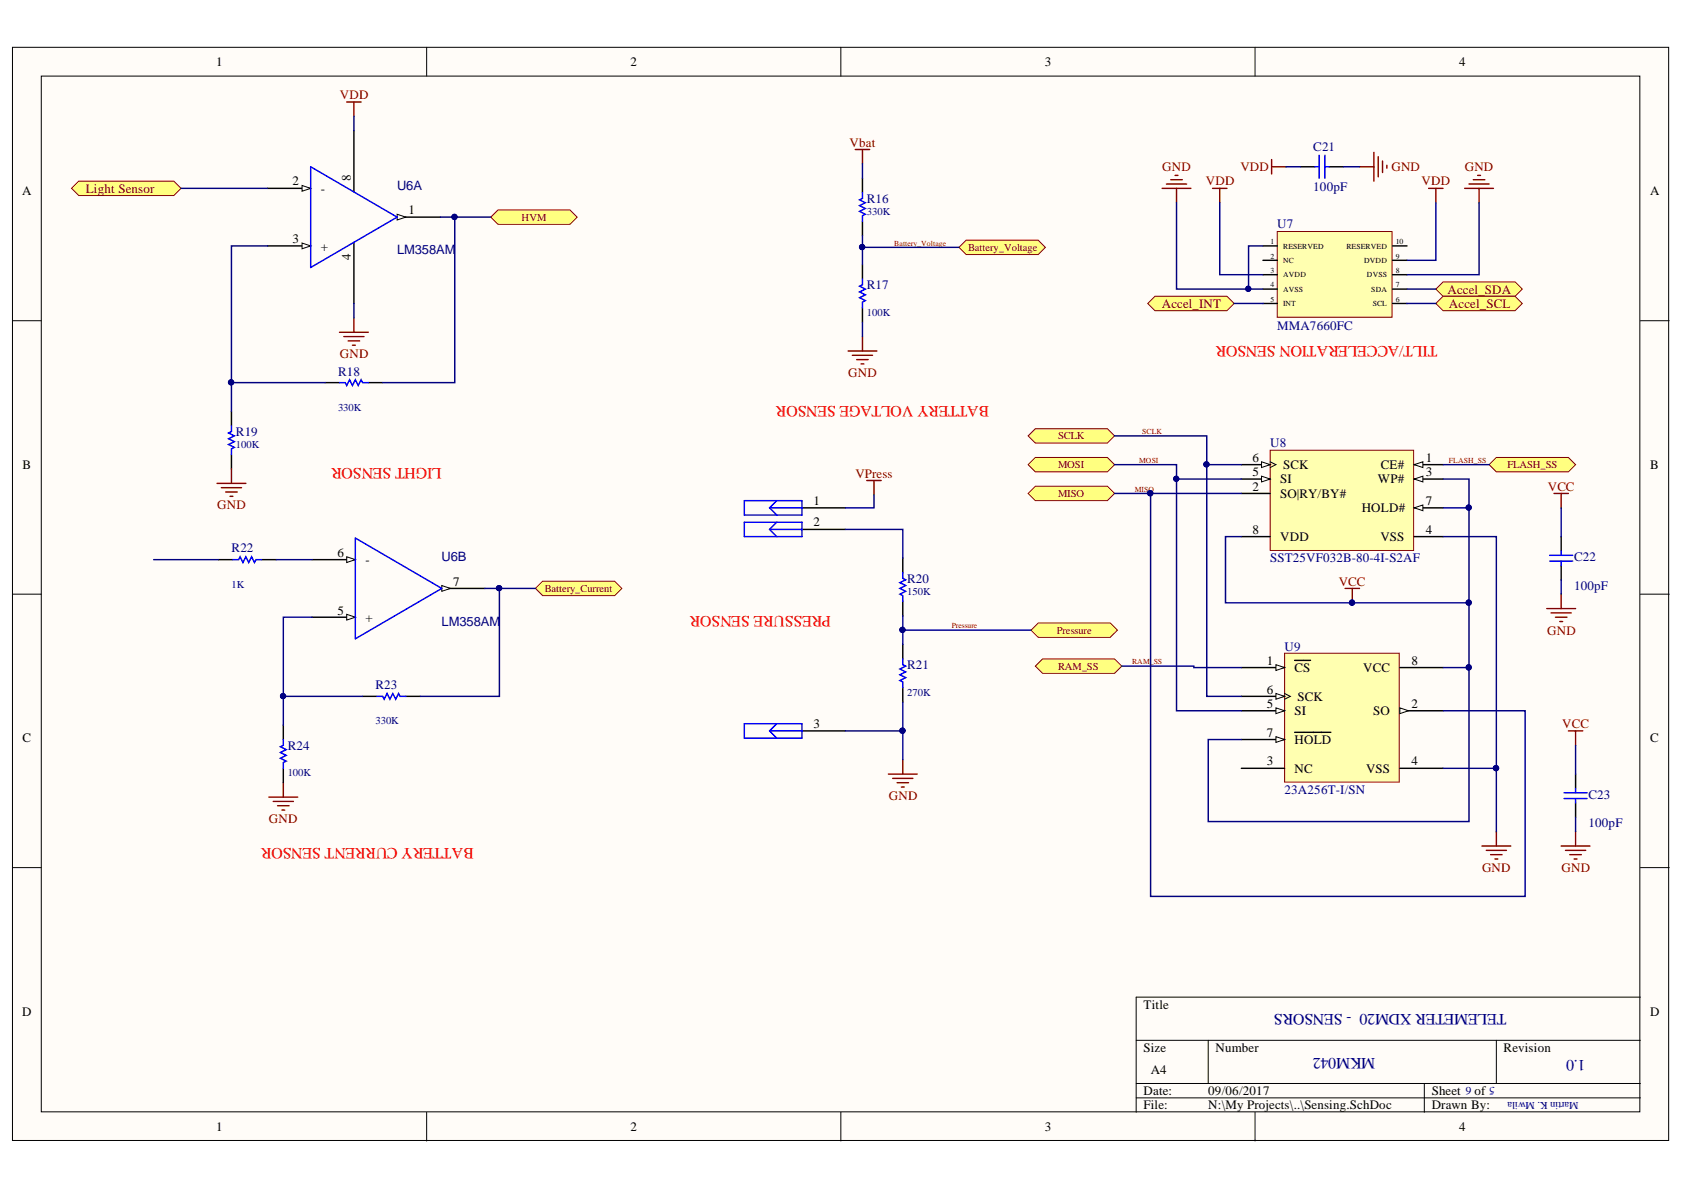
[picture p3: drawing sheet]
<svg xmlns="http://www.w3.org/2000/svg" width="297mm" height="210mm" viewBox="0 0 297 210" stroke-linecap="round" stroke-linejoin="round" font-family="sans-serif">
<g fill="#fffcf8" stroke="#000" stroke-width=".18">
<path d="M2.2 8.3h292.1v192.9h-292.1z"/>
<path d="M7.3 13.4h282v182.7h-282z"/>
</g>
<g fill="none" stroke="#000" stroke-width=".18">
<path d="M75.3 8.3v5.1M148.3 8.3v5.1M221.4 8.3v5.1M2.2 56.6h5.1M289.4 56.6h5M2.2 104.8h5.1M289.4 104.8h5M2.2 153h5.1M289.4 153h5M289.4 175.9h-89v20.3M75.3 196.2v5.1M148.3 196.2v5.1"/>
<path d="M200.4 183.5h89M200.4 191.1h89M200.4 193.7h89M213.1 183.5v7.6M221.4 196.2v5.1M251.2 191.1v5.1M263.9 183.5v7.6"/>
</g>
<path d="M38.5 98.7h2.6M46.2 98.7h2.5" fill="none" stroke="#000" stroke-width=".25"/>
<path d="M41.1 98.7h1l.2-.5 .6 1 .5-1 .5 1 .5-1 .5 1 .2-.5h1.1" fill="none" stroke="#00f" stroke-width=".25"/>
<path d="M50 138.1v2.5M47.4 140.6h5.1M48.2 141.4h3.6M49 142.1h2M49.7 142.9h.5" fill="none" stroke="#800000" stroke-width=".25"/>
<path d="M94.4 103.8l1.3-1.3h12.7l1.3 1.3-1.3 1.3h-12.7z" fill-rule="evenodd" fill="#ffff80" stroke="#800000" stroke-width=".18"/>
<path d="M40.8 72.6v2.5M57.3 67.5h2.6M65 67.5h2.5M40.8 80.2v2.5" fill="none" stroke="#000" stroke-width=".25"/>
<path d="M40.8 75.1v1l-.5 .3 1 .5-1 .5 1 .5-1 .5 1 .5-.5 .3v1M59.9 67.5h1l.3 .5 .5-1 .5 1 .5-1 .5 1 .5-1 .2 .5h1.1" fill="none" stroke="#00f" stroke-width=".25"/>
<path d="M38.3 85.3h5.1M39 86h3.6M39.8 86.8h2M40.6 87.5h.5M40.8 82.7v2.6" fill="none" stroke="#800000" stroke-width=".25"/>
<path d="M86.6 38.3l1.2-1.3h12.7l1.3 1.3-1.3 1.3h-12.7z" fill-rule="evenodd" fill="#ffff80" stroke="#800000" stroke-width=".18"/>
<g fill="none" stroke="#800000" stroke-width=".25">
<path d="M61.2 18h2.5M62.4 18v2.5M150.9 26.4h2.5M152.1 26.4v2.5M59.9 58.6h5.1M60.6 59.4h3.6M62.4 56.1v2.5M152.1 59.4v2.5M61.4 60.1h2M62.2 60.9h.5M149.6 61.9h5.1M150.3 62.7h3.6"/>
<path d="M151.1 63.4h2M151.9 64.2h.5"/>
</g>
<path d="M159.2 98.5v2.5M159.2 106.1v2.5M159.2 113.7v2.5M159.2 121.3v2.5" fill="none" stroke="#000" stroke-width=".25"/>
<path d="M159.2 101v1l.6 .3-1.1 .5 1.1 .5-1.1 .5 1.1 .5-1.1 .5 .5 .3v1M159.2 116.2v1l.6 .3-1.1 .5 1.1 .5-1.1 .5 1.1 .5-1.1 .5 .5 .3v1" fill="none" stroke="#00f" stroke-width=".25"/>
<g fill="#ffff80" stroke="#800000" stroke-width=".18">
<path d="M181.9 111.2l1.2-1.3h12.7l1.3 1.3-1.3 1.2h-12.7z" fill-rule="evenodd"/>
<path d="M169.2 43.6l1.2-1.2h12.7l1.3 1.2-1.3 1.3h-12.7z" fill-rule="evenodd"/>
</g>
<path d="M152.9 84.8h2.5M154.2 84.8v2.5M156.7 136.5h5.1M157.5 137.3h3.5M158.2 138.1h2.1M159 138.8h.5M159.2 134v2.5" fill="none" stroke="#800000" stroke-width=".25"/>
<path d="M141.5 89.6h7.6M141.5 93.4h7.6M141.5 128.9h7.6" fill="none" stroke="#000" stroke-width=".25"/>
<path d="M131.3 88.3h10.2v2.5h-10.2zM131.3 92.1h10.2v2.6h-10.2zM135.7 89.6l1.3 1.2M135.7 89.6h5.8M135.7 93.4l1.3 1.3M135.7 93.4h5.8M137 88.3l-1.3 1.3M137 92.1l-1.3 1.3M131.3 127.7h10.2v2.5h-10.2zM135.7 128.9l1.3 1.3M135.7 128.9h5.8M137 127.7l-1.3 1.2" fill="none" stroke="#00f" stroke-width=".25"/>
<path d="M225.3 40.8h20.2v15.2h-20.2z" fill="#ffffb0" stroke="#800000" stroke-width=".18"/>
<path d="M222.8 43.4h2.5M222.8 45.9h2.5M222.8 48.5h2.5M222.8 51h2.5M222.8 53.5h2.5M245.6 43.4h2.6M245.6 45.9h2.6M245.6 48.5h2.6M245.6 51h2.6M245.6 53.5h2.6" fill="none" stroke="#000" stroke-width=".25"/>
<g fill="none" stroke="#800000" stroke-width=".25">
<path d="M205 33.2h5.1M205.7 32.5h3.6M206.5 31.7h2M207.3 30.9h.5M207.5 33.2v2.6M213.9 33.2h2.5M215.1 33.2v2.6M252 33.2h2.5M253.3 33.2v2.6M258.3 33.2h5.1M259.1 32.5h3.6M259.9 31.7h2"/>
<path d="M260.6 30.9h.5M260.9 33.2v2.6"/>
</g>
<g fill="#ffff80" stroke="#800000" stroke-width=".18">
<path d="M253.3 51l1.2-1.3h12.7l1.3 1.3-1.3 1.3h-12.7z" fill-rule="evenodd"/>
<path d="M253.3 53.5l1.2-1.2h12.7l1.3 1.2-1.3 1.3h-12.7z" fill-rule="evenodd"/>
<path d="M202.4 53.5l1.3-1.2h12.7l1.3 1.2-1.3 1.3h-12.7z" fill-rule="evenodd"/>
</g>
<path d="M55.1 98.7h7.6" fill="none" stroke="#000" stroke-width=".25"/>
<path d="M61.2 98.2l1.5 .5-1.5 .5z" fill="#fffcf8"/>
<path d="M61.2 98.2l1.5 .5-1.5 .5z" fill="none" stroke="#000" stroke-width=".18"/>
<path d="M55.1 108.9h7.6" fill="none" stroke="#000" stroke-width=".25"/>
<path d="M61.2 108.4l1.5 .5-1.5 .5z" fill="#fffcf8"/>
<path d="M61.2 108.4l1.5 .5-1.5 .5z" fill="none" stroke="#000" stroke-width=".18"/>
<path d="M77.9 103.8h7.6" fill="none" stroke="#000" stroke-width=".25"/>
<path d="M77.9 103.3l1.6 .5-1.6 .5z" fill="#fffcf8"/>
<path d="M77.9 103.3l1.6 .5-1.6 .5z" fill="none" stroke="#000" stroke-width=".18"/>
<path d="M62.7 94.9l15.2 8.9-15.2 8.9z" fill="none" stroke="#00f" stroke-width=".25"/>
<path d="M47.2 33.2h7.6" fill="none" stroke="#000" stroke-width=".25"/>
<path d="M53.3 32.7l1.5 .5-1.5 .5z" fill="#fffcf8"/>
<path d="M53.3 32.7l1.5 .5-1.5 .5z" fill="none" stroke="#000" stroke-width=".18"/>
<path d="M47.2 43.4h7.6" fill="none" stroke="#000" stroke-width=".25"/>
<path d="M53.3 42.9l1.5 .5-1.5 .5z" fill="#fffcf8"/>
<path d="M53.3 42.9l1.5 .5-1.5 .5z" fill="none" stroke="#000" stroke-width=".18"/>
<path d="M62.4 23.1v10.8M70 38.3h7.7M62.4 42.7v10.8" fill="none" stroke="#000" stroke-width=".25"/>
<path d="M70 37.8l1.6 .5-1.6 .5z" fill="#fffcf8"/>
<path d="M70 37.8l1.6 .5-1.6 .5z" fill="none" stroke="#000" stroke-width=".18"/>
<path d="M54.8 29.4l15.2 8.9-15.2 8.9zM152.1 34v1l-.5 .3 1 .5-1 .5 1 .5-1 .5 1 .5-.5 .2v1.1M152.1 49.2v1l-.5 .3 1 .5-1 .5 1 .5-1 .5 1 .5-.5 .3v1M50 130.4v1.1l-.5 .2 1 .5-1 .5 1 .5-1 .5 1 .6-.5 .2v1M66.5 122.8h1l.3 .5 .5-1 .5 1 .5-1 .5 1 .5-1 .3 .5h1" fill="none" stroke="#00f" stroke-width=".25"/>
<path d="M224.3 28.1v2.6M224.3 29.4h2.5M239.8 29.4h2.5M242.3 26.9v5.1M243.1 27.6v3.6M243.9 28.4v2M244.6 29.2v.5" fill="none" stroke="#800000" stroke-width=".25"/>
<path d="M152.1 31.4v2.6M152.1 39.1v2.5M152.1 46.7v2.5M152.1 54.3v2.5M50 127.9v2.5M50 135.5v2.6M63.9 122.8h2.6M71.6 122.8h2.5" fill="none" stroke="#000" stroke-width=".25"/>
<path d="M12.6 33.2l1.3-1.2h16.8l1.2 1.2-1.2 1.3h-16.8z" fill-rule="evenodd" fill="#ffff80" stroke="#800000" stroke-width=".18"/>
<path d="M229.4 29.4h2.5M234.5 29.4h2.5" fill="none" stroke="#000" stroke-width=".25"/>
<path d="M231.9 29.4h.8M232.7 27.4v4M233.7 27.4v4M233.7 29.4h.8" fill="none" stroke="#00f" stroke-width=".25"/>
<path d="M224 79.4h25.4v17.7h-25.4z" fill="#ffffb0" stroke="#800000" stroke-width=".18"/>
<path d="M249.5 82h5" fill="none" stroke="#000" stroke-width=".25"/>
<path d="M249.5 82l1.5-.5v1z" fill="#fffcf8"/>
<path d="M249.5 82l1.5-.5v1z" fill="none" stroke="#000" stroke-width=".18"/>
<path d="M219 87h5M249.5 84.5h5" fill="none" stroke="#000" stroke-width=".25"/>
<path d="M249.5 84.5l1.5-.5v1z" fill="#fffcf8"/>
<path d="M249.5 84.5l1.5-.5v1z" fill="none" stroke="#000" stroke-width=".18"/>
<path d="M219 84.5h5M249.5 94.7h5" fill="none" stroke="#000" stroke-width=".25"/>
<path d="M222.5 84l1.5 .5-1.5 .5z" fill="#fffcf8"/>
<path d="M222.5 84l1.5 .5-1.5 .5zM224 81.5l1.1 .5-1.1 .5" fill="none" stroke="#000" stroke-width=".18"/>
<path d="M219 82h5" fill="none" stroke="#000" stroke-width=".25"/>
<path d="M222.5 81.5l1.5 .5-1.5 .5z" fill="#fffcf8"/>
<path d="M222.5 81.5l1.5 .5-1.5 .5z" fill="none" stroke="#000" stroke-width=".18"/>
<path d="M249.5 89.6h5" fill="none" stroke="#000" stroke-width=".25"/>
<path d="M249.5 89.6l1.5-.5v1z" fill="#fffcf8"/>
<path d="M249.5 89.6l1.5-.5v1z" fill="none" stroke="#000" stroke-width=".18"/>
<path d="M219 94.7h5" fill="none" stroke="#000" stroke-width=".25"/>
<path d="M226.6 115.2h20.2v22.8h-20.2z" fill="#ffffb0" stroke="#800000" stroke-width=".18"/>
<path d="M219 117.8h7.6" fill="none" stroke="#000" stroke-width=".25"/>
<path d="M225.1 117.2l1.5 .6-1.5 .5z" fill="#fffcf8"/>
<path d="M225.1 117.2l1.5 .6-1.5 .5z" fill="none" stroke="#000" stroke-width=".18"/>
<path d="M228.4 116.5h2.8M246.9 125.4h7.6" fill="none" stroke="#000" stroke-width=".25"/>
<path d="M246.9 124.9l1.5 .5-1.5 .5z" fill="#fffcf8"/>
<path d="M246.9 124.9l1.5 .5-1.5 .5z" fill="none" stroke="#000" stroke-width=".18"/>
<path d="M219 135.5h7.6M219 125.4h7.6M246.9 135.5h7.6" fill="none" stroke="#000" stroke-width=".25"/>
<path d="M225.1 124.9l1.5 .5-1.5 .5z" fill="#fffcf8"/>
<path d="M225.1 124.9l1.5 .5-1.5 .5zM226.6 122.3l1 .5-1 .5" fill="none" stroke="#000" stroke-width=".18"/>
<path d="M219 122.8h7.6" fill="none" stroke="#000" stroke-width=".25"/>
<path d="M225.1 122.3l1.5 .5-1.5 .5z" fill="#fffcf8"/>
<path d="M225.1 122.3l1.5 .5-1.5 .5z" fill="none" stroke="#000" stroke-width=".18"/>
<path d="M219 130.4h7.6" fill="none" stroke="#000" stroke-width=".25"/>
<path d="M225.1 129.9l1.5 .5-1.5 .6z" fill="#fffcf8"/>
<path d="M225.1 129.9l1.5 .5-1.5 .6z" fill="none" stroke="#000" stroke-width=".18"/>
<path d="M246.9 117.8h7.6M228.4 129.2h6.3" fill="none" stroke="#000" stroke-width=".25"/>
<g fill="#ffff80" stroke="#800000" stroke-width=".18">
<path d="M182.6 117.5l1.3-1.3h12.7l1.3 1.3-1.3 1.3h-12.7z" fill-rule="evenodd"/>
<path d="M262.7 82l1.2-1.3h12.7l1.3 1.3-1.3 1.2h-12.7z" fill-rule="evenodd"/>
</g>
<g fill="none" stroke="#800000" stroke-width=".25">
<path d="M274.1 87h2.5M275.4 87v2.6M237.3 103.8h2.5M238.5 103.8v2.5M272.8 107.3h5.1M273.6 108.1h3.6M274.4 108.9h2M275.1 109.6h.5M275.4 104.8v2.5M276.6 128.9h2.6M277.9 128.9v2.6M261.4 149.2h5.1"/>
<path d="M262.2 150h3.5M262.9 150.8h2.1M263.7 151.5h.5M263.9 146.7v2.5M275.4 149.2h5.1M276.1 150h3.6M276.9 150.8h2M277.7 151.5h.5M277.9 146.7v2.5"/>
</g>
<path d="M275.4 94.7v2.5M275.4 99.7v2.6M277.9 136.5v2.6M277.9 141.6v2.6" fill="none" stroke="#000" stroke-width=".25"/>
<path d="M273.3 98h4.1M273.3 99h4.1M275.4 97.2v.8M275.4 99v.7M275.9 139.8h4M277.9 139.1v.7M275.9 140.9h4M277.9 140.9v.7" fill="none" stroke="#00f" stroke-width=".25"/>
<circle cx="238.5" cy="106.3" r=".46" fill="#000080" stroke="#000080" stroke-width=".18"/>
<g fill="#ffff80" stroke="#800000" stroke-width=".18">
<path d="M181.4 82l1.2-1.3h12.7l1.3 1.3-1.3 1.2h-12.7z" fill-rule="evenodd"/>
<path d="M181.4 87l1.2-1.2h12.7l1.3 1.2-1.3 1.3h-12.7z" fill-rule="evenodd"/>
<path d="M181.4 76.9l1.2-1.3h12.7l1.3 1.3-1.3 1.3h-12.7z" fill-rule="evenodd"/>
</g>
<g fill="none" stroke="#000080" stroke-width=".25">
<path d="M31.9 33.2h15.3M62.4 20.5v2.6M77.7 38.3h8.9M80.2 38.3v29.2h-12.7M152.1 28.9v2.5M207.5 35.8v15.2h15.3M215.1 35.8v12.7h7.7M226.8 29.4h2.6M237 29.4h2.8M253.3 35.8v10.1h-5.1M260.9 35.8v12.7h-12.7M47.2 43.4h-6.4v29.2"/>
<path d="M62.4 53.5v2.6M152.1 41.6v5.1M152.1 56.8v2.6M152.1 43.6h17.1M217.7 53.5h5.1M222.8 43.4h-2.6v7.6M248.2 53.5h5.1M248.2 51h5.1M40.8 67.5h16.5M196.6 76.9h16.3v45.9h6.1M27.1 98.7h11.4M48.7 98.7h6.4"/>
<path d="M149.1 93.4h10.1v5.1M154.2 87.3v2.3h-5.1M196.6 82h10.9v43.4h11.5M196.6 87h22.4M203 87v71.1h66v-32.7h-14.5M207.5 84.5h11.5M212.9 82h6.1M219 94.7h-2.8v11.6h42.9M254.5 94.7h9.4v52M254.5 84.5h4.6v60.4h-46v-14.5h5.9M254.5 82h8.2M254.5 89.6h4.6"/>
<path d="M275.4 89.6v5.1M55.1 108.9h-5.1v19M85.5 103.8h8.9M88.1 103.8v19h-14M159.2 108.6v5.1M159.2 111.2h22.7M197.9 117.5h12.7v.3h8.4M254.5 117.8h4.6M275.4 102.3v2.5M50 122.8h13.9M149.1 128.9h10.1M159.2 123.8v10.2"/>
<path d="M254.5 135.5h9.4M277.9 131.5v5M277.9 144.2v2.5"/>
</g>
<g fill="#000080" stroke="#000080" stroke-width=".18">
<circle cx="49.9" cy="122.8" r=".46"/>
<circle cx="88" cy="103.7" r=".46"/>
<circle cx="80.2" cy="38.3" r=".46"/>
<circle cx="40.8" cy="67.4" r=".46"/>
<circle cx="159.2" cy="128.9" r=".47"/>
<circle cx="220.2" cy="50.9" r=".46"/>
<circle cx="152.1" cy="43.6" r=".46"/>
<circle cx="259.1" cy="117.7" r=".46"/>
<circle cx="159.2" cy="111.1" r=".46"/>
<circle cx="263.9" cy="135.5" r=".47"/>
<circle cx="202.9" cy="87" r=".47"/>
<circle cx="212.8" cy="81.9" r=".46"/>
<circle cx="207.5" cy="84.4" r=".46"/>
<circle cx="259.1" cy="106.3" r=".46"/>
<circle cx="259.1" cy="89.5" r=".46"/>
<circle cx="238.5" cy="106.3" r=".46"/>
</g>
<g font-size="2.8" fill="#f00">
<text x="253.5" y="61" transform="rotate(-180 253.5 61)">TILT/ACCELERATION SENSOR</text>
<text x="174.5" y="71.7" transform="rotate(-180 174.5 71.7)">BATTERY VOLTAGE SENSOR</text>
<text x="77.9" y="82.6" transform="rotate(-180 77.9 82.6)">LIGHT SENSOR</text>
<text x="146.6" y="108.7" transform="rotate(-180 146.6 108.7)">PRESSURE SENSOR</text>
<text x="83.6" y="149.6" transform="rotate(-180 83.6 149.6)">BATTERY CURRENT SENSOR</text>
</g>
<g font-size="2.8" fill="#000080">
<text x="265.7" y="178.8" transform="rotate(-180 265.7 178.8)">TELEMETER XDM20 - SENSORS</text>
<text x="242.6" y="186.7" transform="rotate(-180 242.6 186.7)">MKM042</text>
<text x="279.7" y="186.9" transform="rotate(-180 279.7 186.9)">1.0</text>
</g>
<g font-size="2.3">
<text x="38.1" y="11.7">1</text>
<text x="111.2" y="11.7">2</text>
<text x="184.3" y="11.7">3</text>
<text x="257.4" y="11.7">4</text>
<text x="3.9" y="34.5">A</text>
<text x="51.6" y="32.7">2</text>
<text x="56.6" y="34">-</text>
<text x="61.9" y="31.9" transform="rotate(-90 61.9 31.9)">8</text>
<text x="291.1" y="34.5">A</text>
<text x="72.1" y="37.8">1</text>
<text x="51.6" y="42.8">3</text>
<text x="56.6" y="44.2">+</text>
<text x="61.9" y="45.9" transform="rotate(-90 61.9 45.9)">4</text>
<text x="4" y="82.7">B</text>
<text x="220.9" y="84">5</text>
<text x="220.9" y="81.5">6</text>
<text x="226.3" y="82.7">SCK</text>
<text x="243.6" y="82.7">CE#</text>
<text x="251.5" y="81.5">1</text>
<text x="251.5" y="84">3</text>
<text x="291.1" y="82.7">B</text>
<text x="143.5" y="89.1">1</text>
<text x="220.9" y="86.5">2</text>
<text x="225.8" y="87.8">SO|RY/BY#</text>
<text x="225.8" y="85.3">SI</text>
<text x="243.1" y="85.3">WP#</text>
<text x="251.5" y="89.1">7</text>
<text x="143.5" y="92.9">2</text>
<text x="220.9" y="94.1">8</text>
<text x="225.8" y="95.4">VDD</text>
<text x="240.2" y="90.3">HOLD#</text>
<text x="243.5" y="95.4">VSS</text>
<text x="251.5" y="94.1">4</text>
<text x="59.5" y="98.2">6</text>
<text x="64.4" y="99.5">-</text>
<text x="79.9" y="103.3">7</text>
<text x="59.5" y="108.4">5</text>
<text x="64.4" y="109.7">+</text>
<text x="223.4" y="117.3">1</text>
<text x="228.3" y="118.5">CS</text>
<text x="240.4" y="118.5">VCC</text>
<text x="249" y="117.3">8</text>
<text x="223.4" y="124.9">5</text>
<text x="223.4" y="122.3">6</text>
<text x="228.9" y="123.6">SCK</text>
<text x="249" y="124.9">2</text>
<text x="4" y="131">C</text>
<text x="143.5" y="128.4">3</text>
<text x="223.4" y="130">7</text>
<text x="228.3" y="126.2">SI</text>
<text x="228.3" y="131.2">HOLD</text>
<text x="242.2" y="126.2">SO</text>
<text x="291.1" y="131">C</text>
<text x="223.4" y="135">3</text>
<text x="228.3" y="136.3">NC</text>
<text x="240.9" y="136.3">VSS</text>
<text x="249" y="135">4</text>
<text x="3.9" y="179.2">D</text>
<text x="201.7" y="177.9">Title</text>
<text x="291.1" y="179.2">D</text>
<text x="201.7" y="185.6">Size</text>
<text x="214.4" y="185.6">Number</text>
<text x="265.2" y="185.6">Revision</text>
<text x="203" y="189.4">A4</text>
<text x="201.7" y="193.2">Date:</text>
<text x="201.7" y="195.7">File:</text>
<text x="213.1" y="193.2">09/06/2017</text>
<text x="213.1" y="195.7">N:\My Projects\..\Sensing.SchDoc</text>
<text x="252.5" y="193.2">Sheet</text>
<text x="252.5" y="195.7">Drawn By:</text>
<text x="260.1" y="193.2">of</text>
<text x="38.1" y="199.5">1</text>
<text x="111.2" y="199.5">2</text>
<text x="184.3" y="199.5">3</text>
<text x="257.4" y="199.5">4</text>
</g>
<g font-size="2.3" fill="#800000">
<text x="60" y="17.5">VDD</text>
<text x="149.9" y="25.9">Vbat</text>
<text x="15.1" y="34">Light Sensor</text>
<text x="205" y="30.2">GND</text>
<text x="212.7" y="32.7">VDD</text>
<text x="218.8" y="30.2">VDD</text>
<text x="245.4" y="30.2">GND</text>
<text x="250.8" y="32.7">VDD</text>
<text x="258.4" y="30.2">GND</text>
<text x="255.3" y="51.8">Accel_SDA</text>
<text x="204.9" y="54.3">Accel_INT</text>
<text x="255.6" y="54.3">Accel_SCL</text>
<text x="60" y="63.2">GND</text>
<text x="149.6" y="66.5">GND</text>
<text x="38.3" y="89.8">GND</text>
<text x="150.9" y="84.2">VPress</text>
<text x="273" y="86.5">VCC</text>
<text x="236.1" y="103.3">VCC</text>
<text x="272.9" y="112">GND</text>
<text x="275.5" y="128.4">VCC</text>
<text x="156.8" y="141.1">GND</text>
<text x="47.4" y="145.2">GND</text>
<text x="261.4" y="153.8">GND</text>
<text x="275.5" y="153.8">GND</text>
</g>
<g font-size="2.3" fill="#000080">
<text x="231.6" y="26.6">C21</text>
<text x="70" y="33.5">U6A</text>
<text x="152.9" y="35.7">R16</text>
<text x="231.6" y="33.7">100pF</text>
<text x="225.3" y="40.3">U7</text>
<text x="70" y="44.9">LM358AM</text>
<text x="152.9" y="51">R17</text>
<text x="225.3" y="58.1">MMA7660FC</text>
<text x="59.6" y="66.2">R18</text>
<text x="41.6" y="76.9">R19</text>
<text x="224" y="78.9">U8</text>
<text x="40.8" y="97.4">R22</text>
<text x="77.9" y="98.9">U6B</text>
<text x="224" y="99.2">SST25VF032B-80-4I-S2AF</text>
<text x="277.7" y="98.9">C22</text>
<text x="160" y="102.7">R20</text>
<text x="277.7" y="104.1">100pF</text>
<text x="77.9" y="110.4">LM358AM</text>
<text x="160" y="118">R21</text>
<text x="226.6" y="114.7">U9</text>
<text x="66.2" y="121.6">R23</text>
<text x="50.7" y="132.2">R24</text>
<text x="226.6" y="140.1">23A256T-I/SN</text>
<text x="280.2" y="140.9">C23</text>
<text x="280.2" y="145.9">100pF</text>
</g>
<g font-size="2" fill="#000080">
<text x="259.6" y="191.8" transform="rotate(-180 259.6 191.8)">6</text>
<text x="263.7" y="191.8" transform="rotate(-180 263.7 191.8)">5</text>
</g>
<g font-size="1.9" fill="#800000">
<text x="92" y="39">HVM</text>
<text x="170.8" y="44.3">Battery_Voltage</text>
<text x="186.7" y="77.5">SCLK</text>
<text x="186.7" y="82.6">MOSI</text>
<text x="265.9" y="82.6">FLASH_SS</text>
<text x="186.7" y="87.6">MISO</text>
<text x="96.1" y="104.4">Battery_Current</text>
<text x="186.4" y="111.8">Pressure</text>
<text x="186.7" y="118.1">RAM_SS</text>
</g>
<g font-size="1.9" fill="#000080">
<text x="152.9" y="37.9">330K</text>
<text x="152.9" y="55.7">100K</text>
<text x="59.6" y="72.4">330K</text>
<text x="41.6" y="79">100K</text>
<text x="40.8" y="103.7">1K</text>
<text x="160" y="104.9">150K</text>
<text x="160" y="122.7">270K</text>
<text x="66.2" y="127.8">330K</text>
<text x="50.7" y="136.9">100K</text>
<text x="278.4" y="194.3" transform="rotate(-180 278.4 194.3)">Martin K. Mwila</text>
</g>
<g font-size="1.4" fill="#800000">
<text x="157.7" y="43.3">Battery_Voltage</text>
<text x="201.5" y="76.6">SCLK</text>
<text x="200.9" y="81.6">MOSI</text>
<text x="255.6" y="81.6">FLASH_SS</text>
<text x="200.2" y="86.8">MISO</text>
<text x="167.9" y="110.9">Pressure</text>
<text x="199.7" y="117.2">RAM_SS</text>
</g>
<g font-size="1.4">
<text x="224.1" y="43.1">1</text>
<text x="224.1" y="45.6">2</text>
<text x="226.3" y="43.9">RESERVED</text>
<text x="226.3" y="46.4">NC</text>
<text x="237.5" y="43.9">RESERVED</text>
<text x="240.6" y="46.4">DVDD</text>
<text x="246.2" y="45.6">9</text>
<text x="246.2" y="43.1">10</text>
<text x="224.1" y="48.2">3</text>
<text x="224.1" y="50.7">4</text>
<text x="224.1" y="53.2">5</text>
<text x="226.3" y="48.9">AVDD</text>
<text x="226.3" y="51.5">AVSS</text>
<text x="226.3" y="54">INT</text>
<text x="241.1" y="48.9">DVSS</text>
<text x="241.9" y="51.5">SDA</text>
<text x="242.1" y="54">SCL</text>
<text x="246.2" y="53.2">6</text>
<text x="246.2" y="50.7">7</text>
<text x="246.2" y="48.2">8</text>
</g>
</svg>
